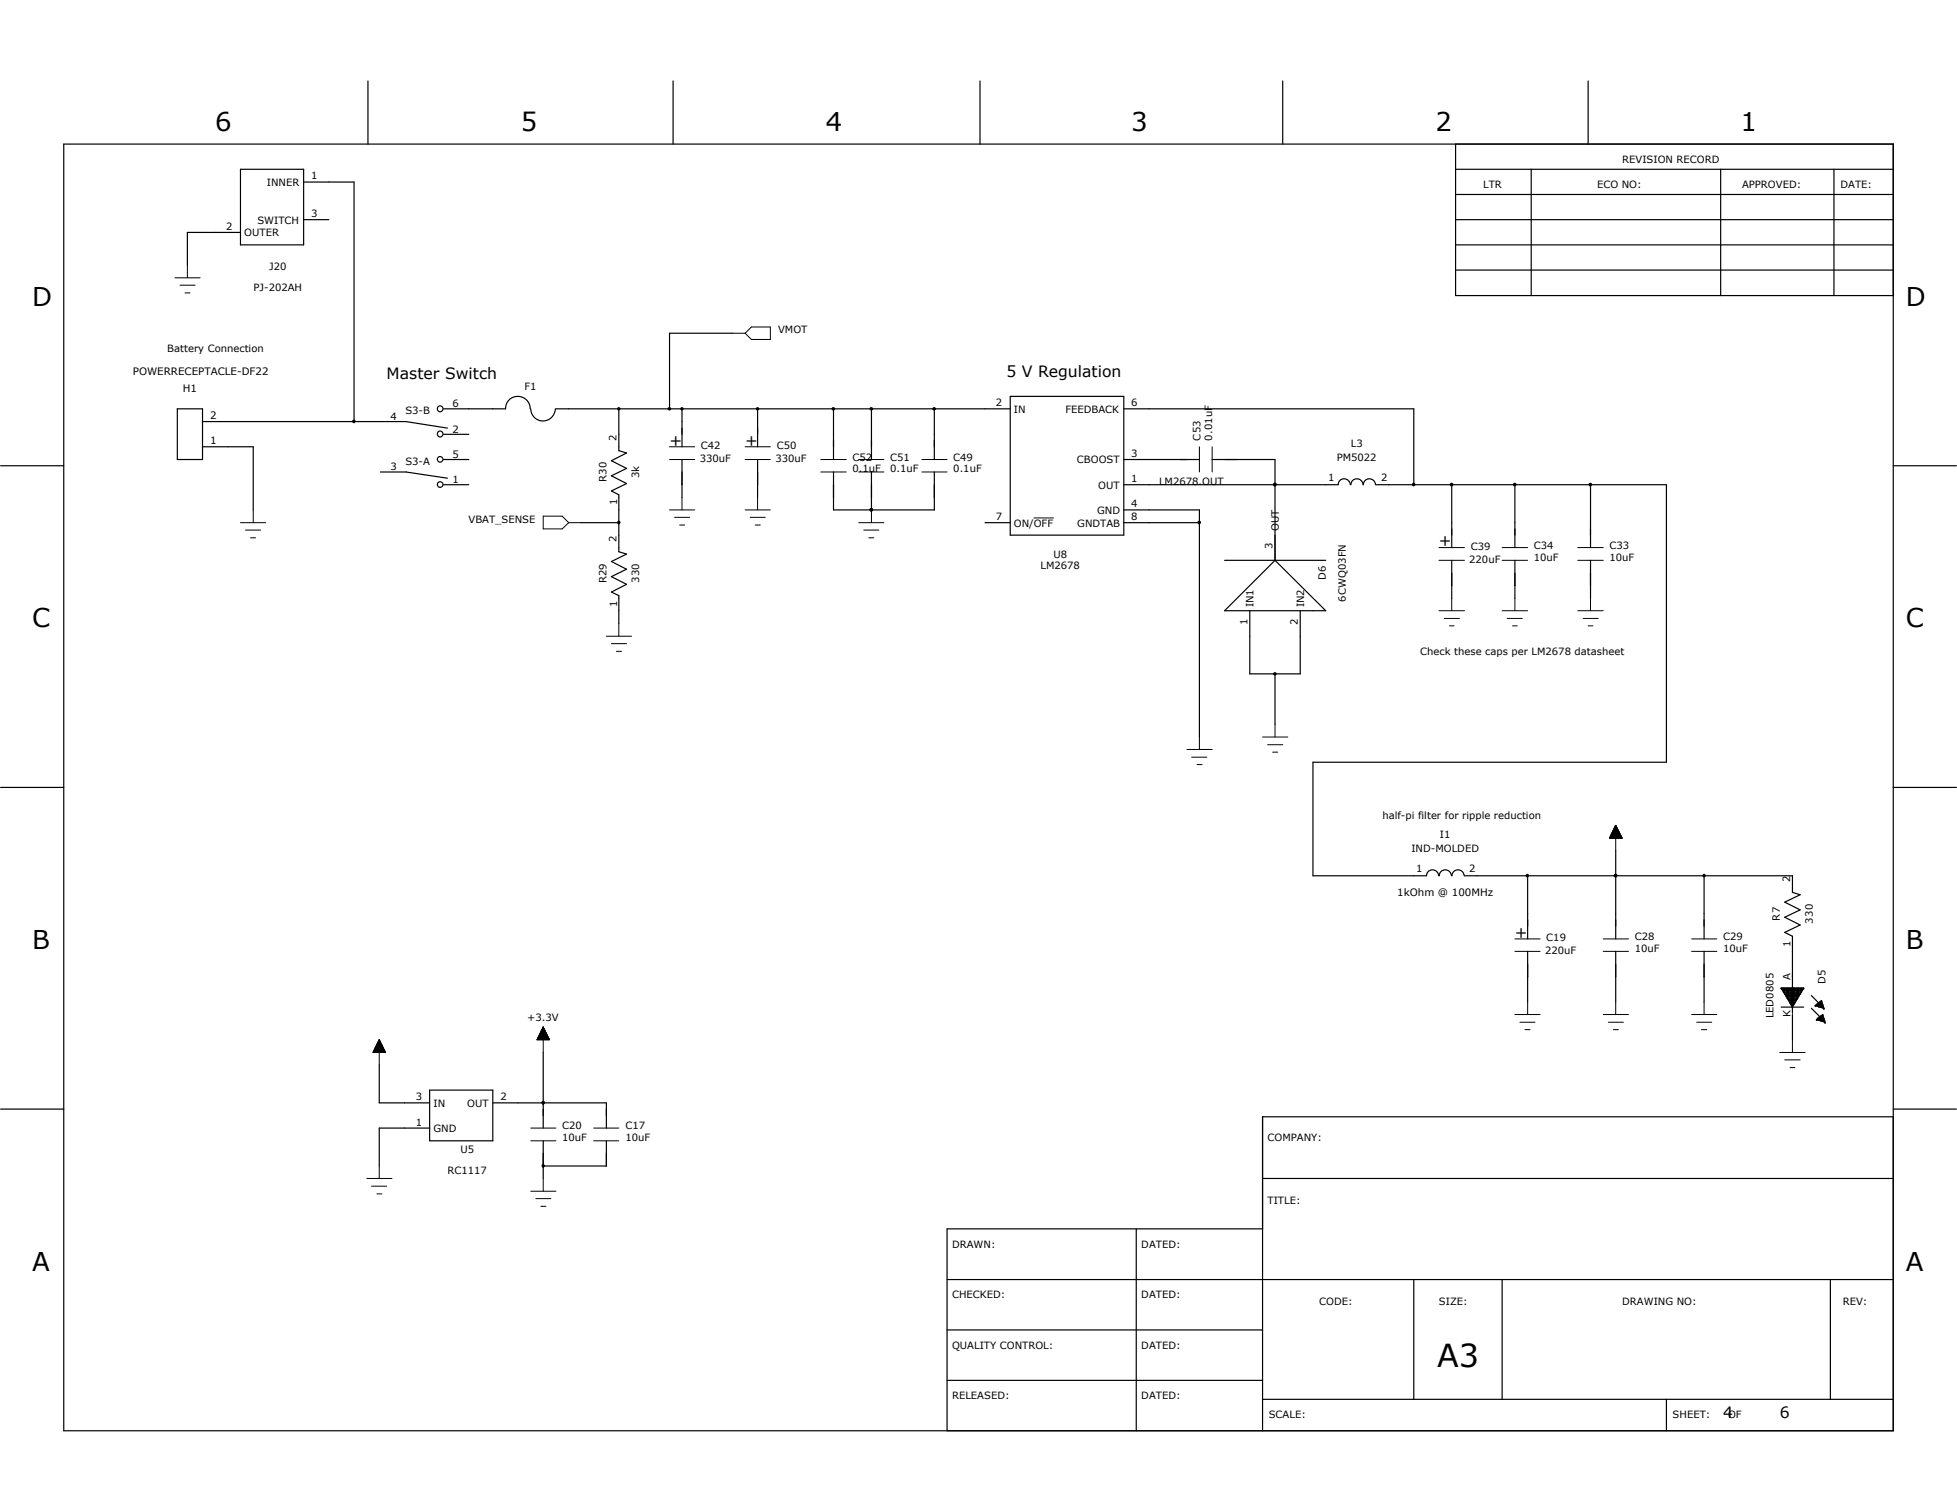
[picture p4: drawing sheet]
<svg xmlns="http://www.w3.org/2000/svg" width="279mm" height="216mm" viewBox="0 0 279 216" stroke-linecap="round" stroke-linejoin="round" font-family="sans-serif">
<g fill="none" stroke="#000" stroke-width=".17">
<path d="M52.5 11.6v9M96.1 11.6v9M139.9 11.6v9M183.1 11.6v9M226.7 11.6v9M9.1 20.6h261.2v183.7h-261.2zM34.3 24.2h9v10.8h-9zM34.3 33.2h-7.5v4.7M43.3 31.4h3.6M43.3 26h7.2v34.2M207.8 31.4h62.5M207.8 24.2h62.5"/>
<path d="M207.8 27.8h62.5M207.8 35h62.5M207.8 38.6h62.5M207.8 20.6v21.6h62.5M218.6 24.2v18M245.7 24.2v18M261.8 24.2v18M25.3 58.4h3.6v7.2h-3.6zM63.3 58.4h8.9a1.76 1.76 0 0 1 1.7-1.8 1.76 1.76 0 0 1 1.8 1.8M75.8 58.4a1.76 1.76 0 0 0 1.7 1.7 1.76 1.76 0 0 0 1.8-1.7M79.4 58.4h64.8M88.3 58.4v5.9l1.2 .4-2.2 1.1 2.2 1.1-2.2 1 2.2 1.1-2.2 1.1 1 .6v8.1l1.2 .3-2.2 1.1 2.2 1.1-2.2 1 2.2 1.1-2.2 1.1 1 .5v4"/>
<path d="M97.4 58.4v5.4M104.6 47.6h-9v10.8M108.2 58.4v5.4M119 58.4v7.2M124.4 58.4v7.2M133.4 58.4v7.2M144.2 56.6h16.2v19.8h-16.2zM160.4 58.4h41.4v10.8M.1 66.5h9M28.9 63.8h7.3v9M28.9 60.2h29.1l5.9 .9M54.3 67.4h3.7l5.9 .9"/>
<path d="M63.3 69.2h3.6M63.3 65.6h3.6M63.3 62h3.6M83 74.6h5.3M97.4 65.6v5.4M108.2 65.6v5.4M119 67.4v5.4h14.4v-5.4M124.4 72.8h.1M124.4 67.4v5.4M140.6 74.6h3.6M160.4 69.2h30.7a.87 .87 0 0 1 .8-.8 .87 .87 0 0 1 .9 .8M160.4 65.6h10.8"/>
<path d="M160.4 72.8h10.8v32.4M160.4 74.6h10.8M173.1 65.6h8.9v14.4M182 69.2h.1M192.9 69.2a.87 .87 0 0 1 .8-.8 .87 .87 0 0 1 .9 .8M194.6 69.2a.87 .87 0 0 1 .9-.8 .87 .87 0 0 1 .9 .8M196.5 69.2h41.4v39.6h-50.4v16.3h16.2a.87 .87 0 0 1 .8-.9 .87 .87 0 0 1 .9 .9M207.3 69.2v9M216.3 69.2v9M227.1 69.2v9M270.3 66.5h9M174.8 87.2l7.2-7.2 7.3 7.2z"/>
<path d="M174.8 80h14.5M178.4 87.2v9h7.2v-9M182 96.2v7.2M207.3 80v5.4M216.3 80v5.4M227.1 80v5.4M.1 112.4h9M270.3 112.4h9M205.5 125.1a.87 .87 0 0 1 .9-.9 .87 .87 0 0 1 .8 .9M207.3 125.1a.87 .87 0 0 1 .9-.9 .87 .87 0 0 1 .8 .9M209.1 125.1h46.8v2.3l1.1 .4-2.2 1 2.2 1.1-2.2 1.1 2.2 1.1-2.2 1 1.1 .6v11M218.1 125.1v9"/>
<path d="M218.1 135.8v7.3M230.7 125.1h.1M230.7 121.5v12.6M230.7 135.8v7.3M243.3 125.1v9M243.3 135.8v7.3M.1 158.4h9M54.1 152.1v5.4h7.2M61.3 155.7h9.1v7.2h-9.1zM70.4 157.5h16.2v3.6M77.6 157.5h.1M77.6 150.3v10.8"/>
<path d="M254.3 141.1h.1M254.3 143.8h3.2M254.3 141.1h3.2M254.3 141.1l1.6 2.7M254.4 141.3h3M254.5 141.1v.3M254.5 141.4h2.8M254.6 141.6h2.6M254.6 141.1v.6M254.7 141.8h2.4M254.8 141.1v.9h2.2v-.9M254.9 142.2h2"/>
<path d="M255 141.1v1.2M255.1 142.3h1.7M255.1 142.5h1.6M255.2 141.1v1.5M255.3 142.7h1.3M255.4 141.1v1.8h1.1v-1.8M255.5 143.1h.8M255.6 143.3h.6M255.6 141.1v2.1M255.7 143.4h.4M255.7 141.1v2.4M255.8 143.6h.2"/>
<path d="M255.9 143.8h.1M255.9 144.9v3.6M256.1 141.1v2.4M256.2 141.1v2.1M256.6 141.1v1.5M256.8 141.1v1.2M257.2 141.1v.5M257.3 141.1v.3M257.5 141.1h.1M257.5 141.1l-1.6 2.7M258.6 142.2l1.8 1.8M258.6 144l1.8 1.8"/>
<path d="M259.2 143.6h.1M259.2 143.6h1.1M259.2 143.6l1.2 .4M259.3 145.6h.1M259.3 143.4h.9v.5M259.3 143.4l-.1 .2M259.3 143.4v.3M259.3 145.6l1.3 .4M259.3 145.6h1.1M259.5 143.3v.4M259.5 145.4v.3M259.5 145.4l-.2 .2"/>
<path d="M259.5 145.4h.9v.5M259.6 143.3h.5M259.7 143.1v.7h.6M259.7 145.2v.5M259.8 145.2h.5M259.8 143.1h.3M259.9 143v.8M259.9 145.1v.7h.6M260 145.1h.3M260.1 142.9h.1M260.1 142.9l.3 1.1M260.1 142.9l-.8 .5"/>
<path d="M260.1 142.9v1M260.1 145v.8M260.2 144.9h.1M260.2 144.9v1M260.2 144.9l.4 1.1M260.2 144.9l-.7 .5M260.4 144h.1M260.6 146h.1M270.3 159.5h-90v44.8M270.3 158.4h9M61.3 161.1h-7.2v5.4M77.6 166.5h.1"/>
<path d="M77.6 162.9v5.4M86.6 162.9v3.6h-9M162.2 175.5v28.8M180.3 168.3h90M180.3 175.5h-45.1v28.8M135.2 182.7h135.1M135.2 189.9h45.1M135.2 197.1h45.1M180.3 199.8h90M201.8 182.7v17.1M214.5 182.7v17.1M237.9 199.8v4.5"/>
<path d="M261.3 182.7v17.1"/>
<circle cx="62.8" cy="58.4" r=".42"/>
<circle cx="62.8" cy="62" r=".42"/>
<circle cx="62.8" cy="65.6" r=".4"/>
<circle cx="62.8" cy="69.2" r=".4"/>
</g>
<g fill="none" stroke="#000" stroke-width=".14">
<path d="M25 39.7h3.6M26.8 37.9v1.8M25.7 40.7h2.2M26.4 41.8h.7M88.2 58.2h.3v.3h-.3zM95.4 58.2h.3v.3h-.3zM97.2 58.2h.3v.3h-.3zM104.6 47.6h1.8M107.3 46.7h2.7v1.8h-2.7l-.9-.9zM108 58.2h.3v.3h-.3zM118.8 58.2h.3v.3h-.3zM124.3 58.2h.2v.3h-.2z"/>
<path d="M133.2 58.2h.3v.3h-.3zM34.3 74.6h3.6M35.1 75.7h2.1M35.8 76.8h.7M36.2 72.8v1.8M50.4 60h.3v.3l-.2 .1-.1-.1zM77.6 73.7h2.7l.9 .9-.9 .9h-2.7zM81.2 74.6h1.8M88.2 74.5h.3v.2l-.2 .1-.1-.1zM95.6 65.6h3.6M95.6 63.8h3.6M95.6 72.8h3.6"/>
<path d="M96.3 73.9h2.2M97 75h.7M97.4 71v1.8M106.4 65.6h3.6M106.4 63.8h3.6M106.4 72.8h3.6M107.1 73.9h2.2M107.8 75h.7M108.2 71v1.8M117.2 65.6h3.6M117.2 67.4h3.6M122.6 65.6h3.6"/>
<path d="M122.6 67.4h3.6M122.6 74.6h3.6M123.3 75.7h2.2M124 76.8h.8M124.3 72.7h.2v.2l-.1 .1-.1-.1zM124.4 72.8v1.8M131.6 65.6h3.6M131.6 67.4h3.6M147.6 74h2.8M171.1 74.5h.2v.2l-.1 .1-.1-.1zM171.2 63.8v3.6M173.1 63.8v3.6"/>
<path d="M181.9 69.1h.2v.2l-.1 .1-.1-.1zM201.7 69.1h.3v.2l-.2 .1-.1-.1zM205.4 78.2h3.7M207.1 69.1h.3v.2l-.2 .1-.1-.1zM214.5 78.2h3.6M216.1 69.1h.3v.2l-.2 .1-.1-.1zM225.3 78.2h3.6M226.9 69.1h.3v.2l-.2 .1-.1-.1zM86.6 90.8h3.6M87.3 91.9h2.2M88 93h.7M88.3 89v1.8"/>
<path d="M181.9 96.1h.2v.2h-.2zM205.4 80h3.7M205.4 87.2h3.7M206.2 88.3h2.2M206.9 89.4h.7M207.3 85.4v1.8M214.5 80h3.6M214.5 87.2h3.6M215.2 88.3h2.1M215.9 89.4h.7M216.3 85.4v1.8M225.3 80h3.6"/>
<path d="M225.3 87.2h3.6M226 88.3h2.2M226.7 89.4h.7M227.1 85.4v1.8M169.5 107h3.6M170.1 108.1h2.2M170.9 109.2h.7M171.2 105.2v1.8M180.3 105.2h3.6M181 106.3h2.1M181.7 107.4h.7M182 103.4v1.8"/>
<path d="M229.8 119.6h1.8v.1M229.8 119.5v.2M229.9 119.5h1.6M229.9 119.7v-.3h1.6v.3M229.9 119.3h1.5M230 119.3h1.4v.4M230 119.3v.4M230 119.2h1.4M230 119.2h1.4v.5M230 119.1v.6M230.1 119.1h1.2M230.1 119h1.2v.7"/>
<path d="M230.1 119v.7M230.2 118.9h1M230.2 119.7v-.9h1v.9M230.2 118.8h1M230.3 118.7h.8v1M230.3 118.7v1M230.3 118.7h.8M230.3 118.6h.8v1.1M230.4 118.4h.6v1.3M230.5 118.3h.4v1.4M230.5 118.2v1.5M230.5 118.2h.3"/>
<path d="M230.5 118.2h.3v1.5M230.5 118.1v1.6M230.6 118.1h.2M230.6 118h.2v1.7M230.6 117.9v1.8M230.7 117.9h.1M230.7 117.9v3.6M230.7 117.9l.9 1.8h-1.8zM230.9 118.3h-.5v1.4M231 118.5h-.7v1.2M216.3 134.1h3.6M216.3 135.8h3.6"/>
<path d="M217.9 124.9h.3v.2l-.1 .1-.2-.1zM228.9 134.1h3.6M228.9 135.8h3.6M230.5 124.9h.3v.2l-.2 .1-.1-.1zM241.5 134.1h3.6M241.5 135.8h3.6M243.2 124.9h.2v.2l-.1 .1-.1-.1zM53.3 150.2h1.7v.1M53.4 150.1h1.5v.2M53.4 150h1.5M53.4 150v.3M53.4 150.3v-.4h1.5v.4"/>
<path d="M53.5 149.8h1.3M53.5 149.8h1.3v.5M53.5 149.7v.6M53.6 149.7h1.2M53.6 149.6h1.1v.7M53.6 149.6v.7M53.6 149.6h1.1M53.6 149.5h1.1v.8M53.6 149.4v.9M53.7 149.4h.9M53.7 149.3h.9v1M53.7 149.3v1"/>
<path d="M53.8 149.3h.7M53.8 149.2h.7v1.1M53.8 149.1h.6v1.2M53.8 149v1.3M53.9 149h.5M53.9 148.9h.5v1.4M53.9 148.8v1.5M54 148.8h.3M54 148.8h.3v1.5M54 148.7v1.6M54.1 148.7h.2M54.1 148.6h.1v1.7"/>
<path d="M54.1 148.5v1.8M54.1 148.5h.1M54.1 148.5v3.6M54.1 148.5l-.8 1.8h1.7M54.1 148.5l.9 1.8M54.5 149.1h-.7v1.2M54.9 150.2h-1.6v.1M76.7 148.5v-.1h1.7v.1M76.8 148.3h1.6M76.8 148.3h1.6v.2M76.8 148.2h1.5M76.8 148.2v.3"/>
<path d="M76.8 148.1h1.5v.4M76.8 148.1v.4M76.9 148h1.4M76.9 148h1.3v.5M76.9 147.9v.6M77 147.9h1.2M77 147.8h1.1v.7M77 147.7h1.1M77 147.8v.7M77 148.5v-.8h1.1v.8M77.1 147.6h.9M77.1 147.5h.9v1"/>
<path d="M77.1 147.5v1M77.2 147.5h.7M77.2 147.4h.7v1.1M77.2 147.3v1.2M77.3 147.3h.6M77.3 147.2h.6v1.3M77.3 147.2v1.3M77.3 147.2h.5M77.3 147.1h.5v1.4M77.3 147v1.5M77.4 147h.4M77.4 157.3h.3v.3h-.1h-.2z"/>
<path d="M77.4 147h.3v1.5M77.4 146.9v1.6M77.5 146.9h.2M77.5 146.8h.1v1.7M77.6 146.6h.1M77.6 146.6v3.7M77.6 146.6l-.9 1.9h1.7M77.6 146.6l.8 1.9M77.6 146.7h-.1v1.8M216.3 144.9h3.6M217 146h2.2M217.7 147h.7"/>
<path d="M218.1 143.1v1.8M228.9 144.9h3.6M229.6 146h2.2M230.3 147h.8M230.7 143.1v1.8M241.5 144.9h3.6M242.2 146h2.2M242.9 147h.8M243.3 143.1v1.8M254.1 150.3h3.6M254.8 151.3h2.2M255.6 152.4h.6"/>
<path d="M255.9 148.5v1.8M52.4 168.3h3.6M53 169.4h2.2M53.8 170.5h.7M54.1 166.5v1.8M75.8 161.1h3.6M75.8 162.9h3.6M75.8 170.1h3.6M76.5 171.2h2.2M77.2 172.3h.7M77.4 166.3h.3v.3l-.1 .1-.2-.1zM77.6 168.3v1.8"/>
<path d="M84.8 161.1h3.5M84.8 162.9h3.5"/>
</g>
<g fill="#000">
<path d="M88.2 58.2h.3v.3h-.3z" fill-rule="evenodd"/>
<path d="M95.4 58.2h.3v.3h-.3z" fill-rule="evenodd"/>
<path d="M97.2 58.2h.3v.3h-.3z" fill-rule="evenodd"/>
<path d="M108 58.2h.3v.3h-.3z" fill-rule="evenodd"/>
<path d="M118.8 58.2h.3v.3h-.3z" fill-rule="evenodd"/>
<path d="M124.3 58.2h.2v.3h-.2z" fill-rule="evenodd"/>
<path d="M133.2 58.2h.3v.3h-.3z" fill-rule="evenodd"/>
<path d="M50.4 60h.3v.3l-.2 .1-.1-.1z" fill-rule="evenodd"/>
<path d="M88.2 74.5h.3v.2l-.2 .1-.1-.1z" fill-rule="evenodd"/>
<path d="M124.3 72.7h.2v.2l-.1 .1-.1-.1z" fill-rule="evenodd"/>
<path d="M124.3 72.7h.2v.2l-.1 .1-.1-.1z" fill-rule="evenodd"/>
<path d="M171.1 74.5h.2v.2l-.1 .1-.1-.1z" fill-rule="evenodd"/>
<path d="M181.9 69.1h.2v.2l-.1 .1-.1-.1z" fill-rule="evenodd"/>
<path d="M181.9 69.1h.2v.2l-.1 .1-.1-.1z" fill-rule="evenodd"/>
<path d="M201.7 69.1h.3v.2l-.2 .1-.1-.1z" fill-rule="evenodd"/>
<path d="M207.1 69.1h.3v.2l-.2 .1-.1-.1z" fill-rule="evenodd"/>
<path d="M216.1 69.1h.3v.2l-.2 .1-.1-.1z" fill-rule="evenodd"/>
<path d="M226.9 69.1h.3v.2l-.2 .1-.1-.1z" fill-rule="evenodd"/>
<path d="M181.9 96.1h.2v.2h-.2z" fill-rule="evenodd"/>
<path d="M217.9 124.9h.3v.2l-.1 .1-.2-.1z" fill-rule="evenodd"/>
<path d="M230.5 124.9h.3v.2l-.2 .1-.1-.1z" fill-rule="evenodd"/>
<path d="M230.5 124.9h.3v.2l-.2 .1-.1-.1z" fill-rule="evenodd"/>
<path d="M243.2 124.9h.2v.2l-.1 .1-.1-.1z" fill-rule="evenodd"/>
<path d="M77.4 157.3h.3v.3h-.1h-.2z" fill-rule="evenodd"/>
<path d="M77.4 157.3h.3v.3h-.1h-.2z" fill-rule="evenodd"/>
<path d="M77.4 166.3h.3v.3l-.1 .1-.2-.1z" fill-rule="evenodd"/>
</g>
<text font-size="4.5" x="205.2" y="195.2">A3</text>
<g font-size="3.7">
<text x="30.7" y="18.8">6</text>
<text x="74.3" y="18.8">5</text>
<text x="117.9" y="18.8">4</text>
<text x="161.5" y="18.8">3</text>
<text x="204.9" y="18.8">2</text>
<text x="248.5" y="18.8">1</text>
<text x="4.6" y="43.6">D</text>
<text x="272.1" y="43.6">D</text>
<text x="4.6" y="89.6">C</text>
<text x="272.1" y="89.6">C</text>
<text x="4.6" y="135.5">B</text>
<text x="272.1" y="135.5">B</text>
<text x="4.6" y="181.4">A</text>
<text x="272.1" y="181.4">A</text>
</g>
<g font-size="2.2">
<text x="143.7" y="53.9">5 V Regulation</text>
<text x="55.2" y="54.1">Master Switch</text>
<text x="95.6" y="63.6">+</text>
<text x="106.4" y="63.6">+</text>
<text x="205.4" y="78">+</text>
<text x="216.3" y="133.9">+</text>
<text x="246" y="202.5">4</text>
<text x="254.1" y="202.5">6</text>
</g>
<g font-size="1.5">
<text x="19" y="53.6">POWERRECEPTACLE-DF22</text>
<text x="26.1" y="55.9">H1</text>
<text x="30" y="59.9">2</text>
<text x="30" y="63.5">1</text>
<text x="199.5" y="128">1kOhm @ 100MHz</text>
</g>
<g font-size="1.4">
<text x="231.6" y="23.3">REVISION RECORD</text>
<text x="38.1" y="26.5">INNER</text>
<text x="44.4" y="25.6">1</text>
<text x="211.8" y="26.9">LTR</text>
<text x="228" y="26.9">ECO NO:</text>
<text x="248.7" y="26.9">APPROVED:</text>
<text x="262.8" y="26.9">DATE:</text>
<text x="32.3" y="32.8">2</text>
<text x="34.9" y="33.7">OUTER</text>
<text x="36.7" y="31.9">SWITCH</text>
<text x="44.4" y="31">3</text>
<text x="36.2" y="41.5">PJ-202AH</text>
<text x="38.4" y="38.6">J20</text>
<text x="111.1" y="47.6">VMOT</text>
<text x="23.9" y="50.3">Battery Connection</text>
<text x="55.8" y="59.9">4</text>
<text x="57.9" y="59.1">S3-B</text>
<text x="64.6" y="58.1">6</text>
<text x="74.9" y="55.7">F1</text>
<text x="142.2" y="58">2</text>
<text x="144.7" y="58.9">IN</text>
<text x="152.1" y="58.9">FEEDBACK</text>
<text x="161.5" y="58">6</text>
<text x="64.6" y="65.4">5</text>
<text x="64.6" y="61.8">2</text>
<text x="88" y="62.9" transform="rotate(-90 88 62.9)">2</text>
<text x="99.9" y="66">330uF</text>
<text x="100.1" y="64.2">C42</text>
<text x="110.7" y="66">330uF</text>
<text x="110.9" y="64.2">C50</text>
<text x="121.7" y="65.8">C52</text>
<text x="127.1" y="65.8">C51</text>
<text x="136.1" y="65.8">C49</text>
<text x="161.5" y="65.2">3</text>
<text x="171.4" y="62.9" transform="rotate(-90 171.4 62.9)">C53</text>
<text x="173.1" y="62.9" transform="rotate(-90 173.1 62.9)">0.01uF</text>
<text x="190.8" y="65.8">PM5022</text>
<text x="192.9" y="63.8">L3</text>
<text x="55.8" y="67.1">3</text>
<text x="57.9" y="66.4">S3-A</text>
<text x="64.6" y="69">1</text>
<text x="86.6" y="68.8" transform="rotate(-90 86.6 68.8)">R30</text>
<text x="91.3" y="68.3" transform="rotate(-90 91.3 68.3)">3k</text>
<text x="121.7" y="67.4">0.1uF</text>
<text x="127.1" y="67.4">0.1uF</text>
<text x="136.1" y="67.4">0.1uF</text>
<text x="153.8" y="66.2">CBOOST</text>
<text x="156.8" y="69.8">OUT</text>
<text x="161.5" y="68.9">1</text>
<text x="165.5" y="69.2">LM2678.OUT</text>
<text x="189.6" y="68.7">1</text>
<text x="197.2" y="68.7">2</text>
<text x="66.9" y="74.6">VBAT_SENSE</text>
<text x="88" y="77.3" transform="rotate(-90 88 77.3)">2</text>
<text x="88.1" y="72.2" transform="rotate(-90 88.1 72.2)">1</text>
<text x="142.2" y="74.3">7</text>
<text x="144.7" y="75.2">ON/OFF</text>
<text x="153.8" y="75.2">GNDTAB</text>
<text x="156.6" y="73.4">GND</text>
<text x="161.5" y="72.4">4</text>
<text x="161.5" y="74.3">8</text>
<text x="182.6" y="75.9" transform="rotate(-90 182.6 75.9)">OUT</text>
<text x="86.6" y="83.3" transform="rotate(-90 86.6 83.3)">R29</text>
<text x="91.3" y="83.2" transform="rotate(-90 91.3 83.2)">330</text>
<text x="148.5" y="81.3">LM2678</text>
<text x="150.4" y="79.7">U8</text>
<text x="181.7" y="78.4" transform="rotate(-90 181.7 78.4)">3</text>
<text x="189.3" y="82.8" transform="rotate(-90 189.3 82.8)">D6</text>
<text x="209.8" y="80.4">220uF</text>
<text x="210" y="78.6">C39</text>
<text x="219" y="78.4">C34</text>
<text x="219" y="80.1">10uF</text>
<text x="229.8" y="78.4">C33</text>
<text x="229.8" y="80.1">10uF</text>
<text x="88.1" y="86.6" transform="rotate(-90 88.1 86.6)">1</text>
<text x="178.1" y="89.2" transform="rotate(-90 178.1 89.2)">1</text>
<text x="179" y="86.7" transform="rotate(-90 179 86.7)">IN1</text>
<text x="185.3" y="89.2" transform="rotate(-90 185.3 89.2)">2</text>
<text x="186.2" y="86.7" transform="rotate(-90 186.2 86.7)">IN2</text>
<text x="192.2" y="85.9" transform="rotate(-90 192.2 85.9)">6CWQ03FN</text>
<text x="202.8" y="93.5">Check these caps per LM2678 datasheet</text>
<text x="197.4" y="116.9">half-pi filter for ripple reduction</text>
<text x="205.6" y="119.7">I1</text>
<text x="201.5" y="121.7">IND-MOLDED</text>
<text x="202.2" y="124.5">1</text>
<text x="209.8" y="124.5">2</text>
<text x="255.6" y="126" transform="rotate(-90 255.6 126)">2</text>
<text x="254.1" y="131.4" transform="rotate(-90 254.1 131.4)">R7</text>
<text x="258.8" y="131.9" transform="rotate(-90 258.8 131.9)">330</text>
<text x="220.6" y="136.2">220uF</text>
<text x="220.8" y="134.4">C19</text>
<text x="233.4" y="134.2">C28</text>
<text x="233.4" y="135.9">10uF</text>
<text x="246" y="134.2">C29</text>
<text x="246" y="135.9">10uF</text>
<text x="255.6" y="135.3" transform="rotate(-90 255.6 135.3)">1</text>
<text x="255.7" y="140" transform="rotate(-90 255.7 140)">A</text>
<text x="260.6" y="140.5" transform="rotate(-90 260.6 140.5)">D5</text>
<text x="75.3" y="145.8">+3.3V</text>
<text x="253.2" y="145.4" transform="rotate(-90 253.2 145.4)">LED0805</text>
<text x="255.7" y="145.3" transform="rotate(-90 255.7 145.3)">K</text>
<text x="59.4" y="157.1">3</text>
<text x="59.4" y="160.7">1</text>
<text x="61.9" y="158">IN</text>
<text x="61.9" y="161.6">GND</text>
<text x="66.7" y="158">OUT</text>
<text x="71.5" y="157.1">2</text>
<text x="80.3" y="161.2">C20</text>
<text x="89.3" y="161.2">C17</text>
<text x="63.9" y="167.6">RC1117</text>
<text x="65.7" y="164.7">U5</text>
<text x="80.3" y="162.9">10uF</text>
<text x="89.3" y="162.9">10uF</text>
<text x="181" y="162.9">COMPANY:</text>
<text x="181" y="171.9">TITLE:</text>
<text x="135.9" y="178.2">DRAWN:</text>
<text x="162.9" y="178.2">DATED:</text>
<text x="135.9" y="185.4">CHECKED:</text>
<text x="162.9" y="185.4">DATED:</text>
<text x="188.3" y="186.3">CODE:</text>
<text x="205.4" y="186.3">SIZE:</text>
<text x="231.6" y="186.3">DRAWING NO:</text>
<text x="263.1" y="186.3">REV:</text>
<text x="135.9" y="192.6">QUALITY CONTROL:</text>
<text x="162.9" y="192.6">DATED:</text>
<text x="135.9" y="199.8">RELEASED:</text>
<text x="162.9" y="199.8">DATED:</text>
<text x="181.1" y="202.5">SCALE:</text>
<text x="238.8" y="202.5">SHEET:</text>
<text x="246.7" y="202.5">OF</text>
</g>
</svg>
